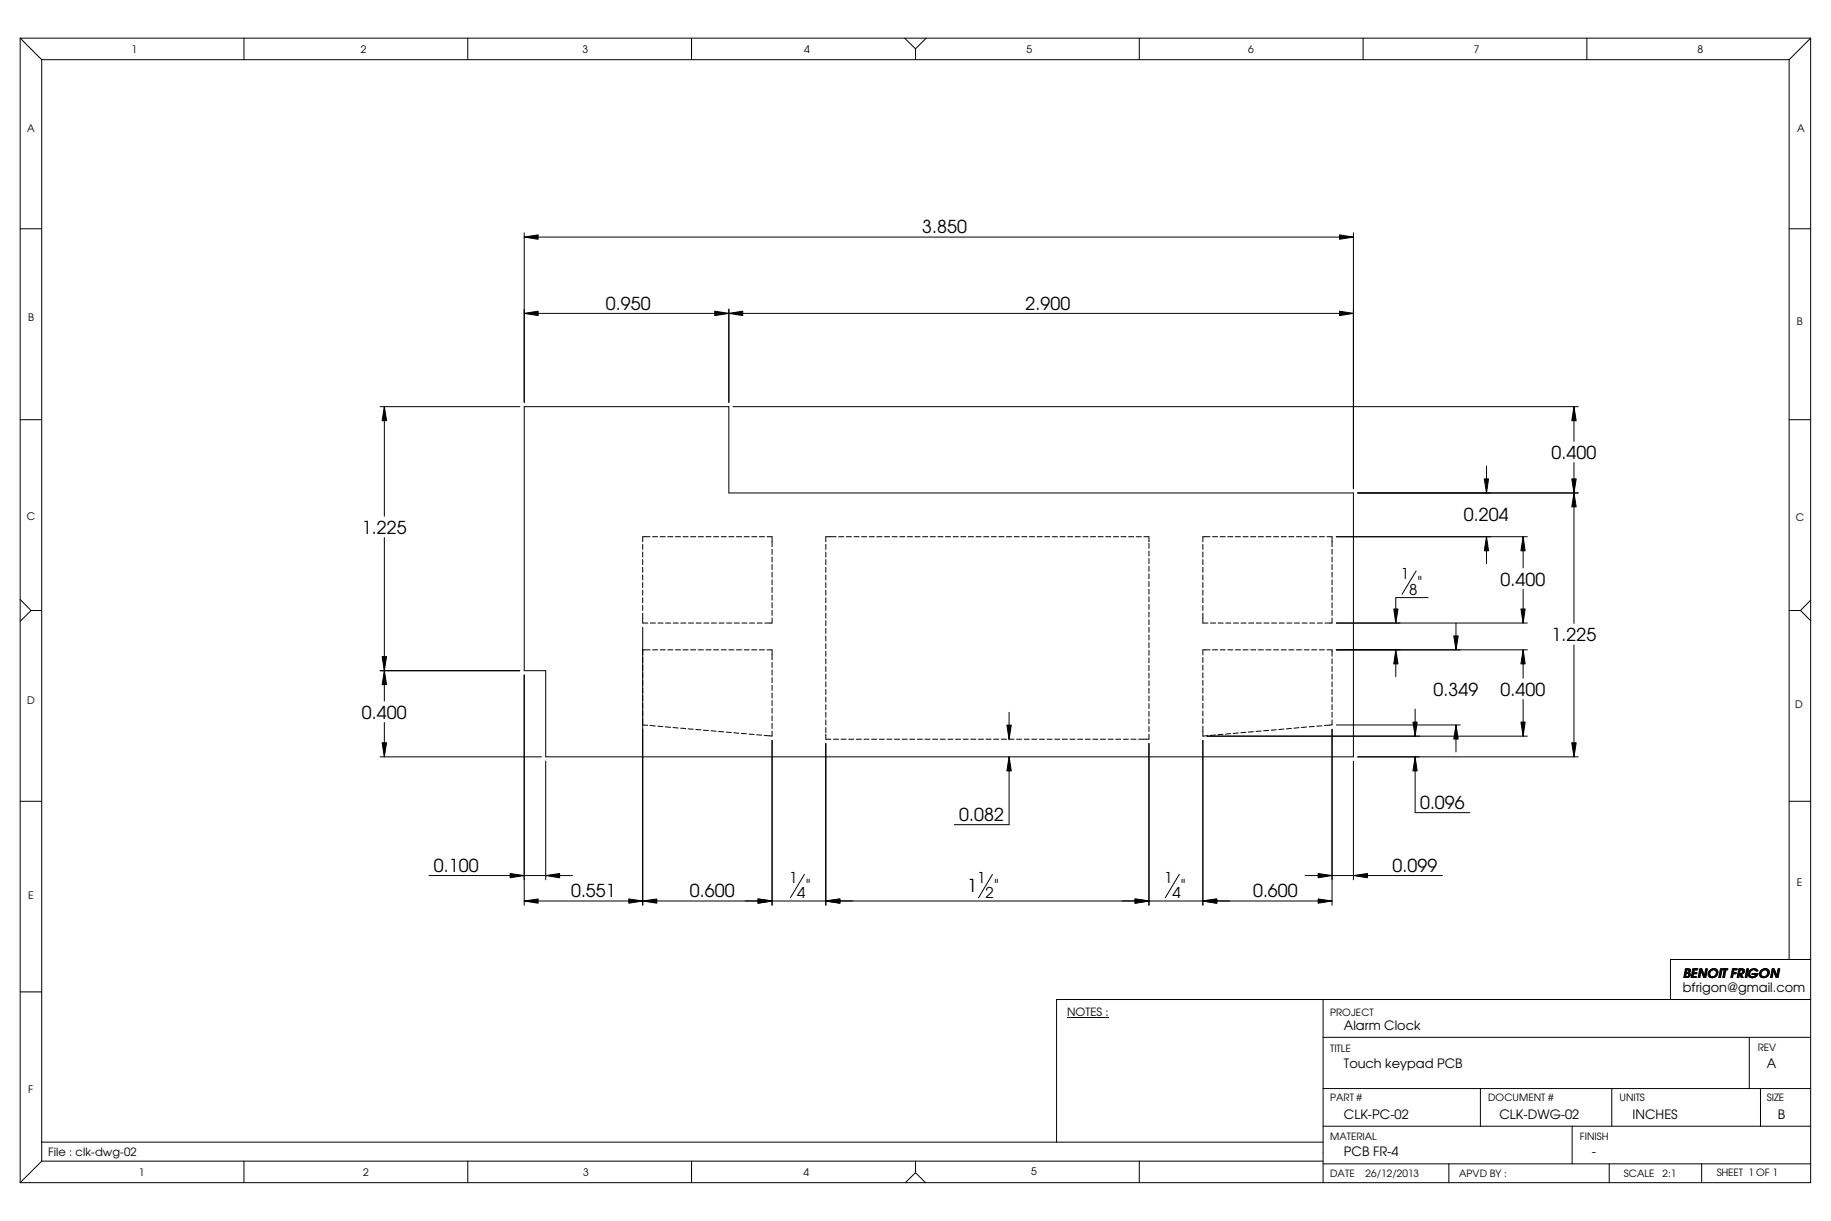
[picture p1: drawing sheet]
<svg xmlns="http://www.w3.org/2000/svg" width="457mm" height="305mm" viewBox="0 0 457 305" stroke-linecap="round" stroke-linejoin="round" font-family="sans-serif">
<g fill="none" stroke="#000" stroke-width=".25">
<path d="M5 9.5v285.7M5 9.5h447.1M5 9.5l5.4 5.4M10.4 14.9v275M10.4 14.9h436.3M60.9 9.5v5.4M116.8 9.5v5.4M172.7 9.5v5.4M225.9 9.5l2.7 2.7M228.6 12.2v2.7M231.3 9.5l-2.7 2.7M284.5 9.5v5.4"/>
<path d="M340.4 9.5v5.4M396.2 9.5v5.4M446.7 14.9v224.6M452.1 9.5v285.7h-447.1M452.1 9.5l-5.4 5.4M5 57.1h5.4M130.9 59.2l3.5-.6v1.1zM130.9 58.1v42.4M130.9 59.2h207M334.5 58.6l3.4 .6-3.4 .5zM337.9 58.1v63.9M446.7 57.1h5.4"/>
<path d="M130.9 78.2l3.5-.5v1.1zM130.9 78.2h207M178.5 77.7l3.5 .5-3.5 .6zM182 78.2l3.5-.5v1.1zM182 77.2v23.3M334.5 77.7l3.4 .5-3.4 .6zM5 104.8h5.4M94.9 101.5h34.9M96 101.5l.5 3.5h-1.1zM96 101.5v27.4M130.9 101.5h51.1v21.6h155.9v65.8h-201.6v-21.5h-5.4zM183 101.5h211.1"/>
<path d="M370.6 119.5h1.1l-.5 3.6zM371.2 116.3v6.8M392.5 119.5h1.1l-.6 3.6zM393 101.5l.6 3.5h-1.1zM393 101.5v8.7M393 115.5v40.1M446.7 104.8h5.4M96 134.2v40.8M160.5 135.9v1.3M160.5 137.8v1.3M160.5 139.7v1.3M162.3 134h-1.8v1.3"/>
<path d="M162.9 134h1.3M164.8 134h1.3M166.8 134h1.2M168.7 134h1.2M170.6 134h1.2M172.5 134h1.2M174.4 134h1.2M176.3 134h1.2M178.2 134h1.3M180.1 134h1.3M182 134h1.3M183.9 134h1.3"/>
<path d="M185.8 134h1.3M187.7 134h1.3M189.6 134h1.3M191.5 134h1.3v2.5M192.8 137.1v1.3M192.8 139v1.3M206.2 135.9v1.3M206.2 137.8v1.3M206.2 139.7v1.3M208.8 134h-2.6v1.3M209.4 134h1.3M211.3 134h1.3"/>
<path d="M213.2 134h1.3M215.1 134h1.3M217 134h1.3M218.9 134h1.3M220.9 134h1.2M222.8 134h1.2M224.7 134h1.2M226.6 134h1.2M228.5 134h1.2M230.4 134h1.2M232.3 134h1.3M234.2 134h1.3"/>
<path d="M236.1 134h1.3M238 134h1.3M239.9 134h1.3M241.8 134h1.3M243.7 134h1.3M245.6 134h1.3M247.5 134h1.3M249.4 134h1.3M251.3 134h1.3M253.2 134h1.3M255.1 134h1.3M257 134h1.3"/>
<path d="M259 134h1.2M260.9 134h1.2M262.8 134h1.2M264.7 134h1.2M266.6 134h1.2M268.5 134h1.2M270.4 134h1.3M272.3 134h1.3M274.2 134h1.3M276.1 134h1.3M278 134h1.3M279.9 134h1.3"/>
<path d="M281.8 134h1.3M283.7 134h1.3M285.6 134h1.3v1.3M286.9 135.6v1.3M286.9 137.5v1.3M286.9 139.4v1.3M300.4 135.9v1.3M300.4 137.8v1.3M300.4 139.7v1.3M302.1 134h-1.7v1.3M302.8 134h1.2M304.7 134h1.2"/>
<path d="M306.6 134h1.2M308.5 134h1.3M310.4 134h1.3M312.3 134h1.3M314.2 134h1.3M316.1 134h1.3M318 134h1.3M319.9 134h1.3M321.8 134h1.3M323.7 134h1.3M325.6 134h1.3M327.5 134h1.3"/>
<path d="M329.4 134h1.3M331.3 134h1.3v2.5M332.6 137.1v1.3M332.6 139v1.3M333.7 134h47.7M339 123.1h55.1M371.2 134l.5 3.5h-1.1zM371.2 134v6.7M380.3 134l.5 3.5h-1zM380.3 134v7.8M393 123.1l.6 3.4h-1.1zM5 149.6l2.7 2.8"/>
<path d="M7.7 152.4h2.7M7.7 152.4l-2.7 2.7M160.5 153v2.5h1.3M160.5 141.6v1.3M160.5 143.5v1.3M160.5 145.4v1.3M160.5 147.3v1.3M160.5 149.2v1.3M160.5 151.1v1.3M160.5 156.6v69.4M162.4 155.5h1.3M164.3 155.5h1.3"/>
<path d="M166.2 155.5h1.3M168.1 155.5h1.3M170 155.5h1.3M171.9 155.5h1.3M173.8 155.5h1.3M175.7 155.5h1.3M177.6 155.5h1.3M179.5 155.5h1.3M181.4 155.5h1.3M183.3 155.5h1.3M185.3 155.5h1.2M187.2 155.5h1.2"/>
<path d="M189.1 155.5h1.2M192.8 154.3v1.2h-1.8M192.8 140.9v1.3M192.8 142.8v1.3M192.8 144.7v1.3M192.8 146.6v1.3M192.8 148.5v1.3M192.8 150.5v1.2M192.8 152.4v1.2M206.2 141.6v1.3M206.2 143.5v1.3M206.2 145.4v1.3"/>
<path d="M206.2 147.3v1.3M206.2 149.2v1.3M206.2 151.1v1.3M206.2 153v1.3M206.2 154.9v1.3M206.2 156.8v1.3M206.2 158.7v1.3M286.9 141.4v1.2M286.9 143.3v1.2M286.9 145.2v1.2M286.9 147.1v1.2M286.9 149v1.2"/>
<path d="M286.9 150.9v1.2M286.9 152.8v1.3M286.9 154.7v1.3M286.9 156.6v1.3M286.9 158.5v1.3M300.4 153v2.5h1.2M300.4 141.6v1.3M300.4 143.5v1.3M300.4 145.4v1.3M300.4 147.3v1.3M300.4 149.2v1.3M300.4 151.1v1.3"/>
<path d="M302.3 155.5h1.2M304.2 155.5h1.2M306.1 155.5h1.2M308 155.5h1.2M309.9 155.5h1.2M311.8 155.5h1.3M313.7 155.5h1.3M315.6 155.5h1.3M317.5 155.5h1.3M319.4 155.5h1.3M321.3 155.5h1.3M323.2 155.5h1.3"/>
<path d="M325.1 155.5h1.3M327 155.5h1.3M328.9 155.5h1.3M332.6 140.9v1.3M332.6 142.8v1.3M332.6 144.7v1.3M332.6 146.6v1.3M332.6 148.5v1.3M332.6 150.5v1.2M332.6 152.4v1.2M332.6 154.3v1.2h-1.8M333.7 155.5h47.7"/>
<path d="M348 152h1.1l-.6 3.5zM353.6 142.5l-3.5 5.8M356.6 149.2h-8.1v6.3M363 158.7h1.1l-.5 3.5zM363.6 155.5v6.7M379.8 152h1l-.5 3.5zM380.3 147.1v8.4M446.7 152.4h2.9M449.6 152.4l2.5 2.5M452.1 149.8l-2.5 2.6M94.9 167.4h34.9M95.4 163.9h1.1l-.5 3.5z"/>
<path d="M96 167.4l.5 3.5h-1.1zM130.9 168.5v57.5M160.5 162.2h1.8M162.9 162.2h1.3M164.8 162.2h1.3M166.8 162.2h1.2M168.7 162.2h1.2M170.6 162.2h1.2M172.5 162.2h1.2M174.4 162.2h1.2M176.3 162.2h1.2M178.2 162.2h1.3"/>
<path d="M180.1 162.2h1.3M182 162.2h1.3M183.9 162.2h1.3M185.8 162.2h1.3M187.7 162.2h1.3M189.6 162.2h1.3M191.5 162.2h1.3v2.5M192.8 165.4v1.2M192.8 167.3v1.2M192.8 169.2v1.2M192.8 171.1v1.2M192.8 173v1.2"/>
<path d="M192.8 174.9v1.2M192.8 176.8v1.3M192.8 178.7v1.3M206.2 160.7v1.2M206.2 162.6v1.2M206.2 164.5v1.2M206.2 166.4v1.2M206.2 168.3v1.2M206.2 170.2v1.2M206.2 172.1v1.3M206.2 174v1.3M206.2 175.9v1.3"/>
<path d="M206.2 177.8v1.3M206.2 179.7v1.3M252 177.8l-.1 6.7h1.3M286.9 160.4v1.3M286.9 162.3v1.3M286.9 164.2v1.3M286.9 166.1v1.3M286.9 168v1.3M286.9 169.9v1.3M286.9 171.8v1.3M286.9 173.7v1.3M286.9 175.6v1.3"/>
<path d="M286.9 177.5v1.3M286.9 179.5v1.2M300.4 164.1v1.3M300.4 166v1.3M300.4 167.9v1.3M300.4 169.8v1.3M300.4 171.7v1.3M300.4 173.7v1.2M300.4 175.6v1.2M300.4 177.5v1.2M300.4 179.4v1.2M302.1 162.2h-1.7v1.3"/>
<path d="M302.8 162.2h1.2M304.7 162.2h1.2M306.6 162.2h1.2M308.5 162.2h1.3M310.4 162.2h1.3M312.3 162.2h1.3M314.2 162.2h1.3M316.1 162.2h1.3M318 162.2h1.3M319.9 162.2h1.3M321.8 162.2h1.3M323.7 162.2h1.3"/>
<path d="M325.6 162.2h1.3M327.5 162.2h1.3M329.4 162.2h1.3M331.3 162.2h1.3v1.6M332.6 164.5v1.2M332.6 166.4v1.2M332.6 168.3v1.2M332.6 170.2v1.2M332.6 172.1v1.3M332.6 174v1.3M332.6 175.9v1.3M332.6 177.8v1.3"/>
<path d="M332.6 179.7v1.3M333.7 162.2h47.7M348.5 162.2l.6 3.5h-1.1zM348.5 162.2v6.8M353.4 177v6.8M380.3 162.2l.5 3.5h-1zM380.3 162.2v7.1M380.3 174.6v9.2M393 161v27.9M94.9 188.9h40.3M95.4 185.4h1.1l-.5 3.5zM96 180.3v8.6"/>
<path d="M136.3 190v29.6M160.5 181l1.2 .1M162.3 181.1l1.3 .1M164.3 181.3l1.2 .1M166.2 181.4l1.2 .2M168.1 181.6l1.2 .1M170 181.8l1.2 .1M171.8 181.9l1.3 .1M173.7 182.1l1.3 .1M175.6 182.3l1.3 .1M177.5 182.4l1.3 .1M179.5 182.6l1.2 .1"/>
<path d="M181.4 182.8l1.2 .1M183.2 182.9l1.3 .1M185.1 183.1l1.3 .1M187 183.3h1.3M188.9 183.4l1.3 .1M190.8 183.6l1.9 .1M192.8 180.6v1.3M192.8 182.5v1.3M192.8 184.8v41.2M206.2 183.3v1.2h1.3M206.2 181.6v1.3M206.2 185.6v40.4"/>
<path d="M208.1 184.5h1.3M210 184.5h1.3M211.9 184.5h1.3M213.8 184.5h1.3M215.7 184.5h1.3M217.6 184.5h1.3M219.5 184.5h1.3M221.4 184.5h1.3M223.4 184.5h1.2M225.3 184.5h1.2M227.2 184.5h1.2M229.1 184.5h1.2"/>
<path d="M231 184.5h1.2M232.9 184.5h1.2M234.8 184.5h1.3M236.7 184.5h1.3M238.6 184.5h1.3M240.5 184.5h1.3M242.4 184.5h1.3M244.3 184.5h1.3M246.2 184.5h1.3M248.1 184.5h1.3M250 184.5h1.3M251.4 181h1.1l-.5 3.5z"/>
<path d="M252 188.9l.5 3.5h-1.1zM252 188.9v17h-13.7M253.8 184.5h1.3M255.7 184.5h1.3M257.6 184.5h1.3M259.5 184.5h1.3M261.5 184.5h1.2M263.4 184.5h1.2M265.3 184.5h1.2M267.2 184.5h1.2M269.1 184.5h1.2M271 184.5h1.2"/>
<path d="M272.9 184.5h1.3M274.8 184.5h1.3M276.7 184.5h1.3M278.6 184.5h1.3M280.5 184.5h1.3M282.4 184.5h1.3M286.9 183.3v1.2h-2.6M286.9 181.4v1.2M286.9 185.6v40.4M300.4 181.3v2.5l1.2-.2M300.4 184.8v41.2M301.4 183.8h80"/>
<path d="M303.5 183.5l-1.3 .1M305.4 183.3l-1.3 .1M307.3 183.1l-1.3 .2M309.2 183l-1.3 .1M311.1 182.8l-1.3 .1M313 182.7l-1.3 .1M314.9 182.5l-1.3 .1M316.8 182.3l-1.3 .1M318.7 182.2l-1.3 .1M320.6 182l-1.3 .1M322.5 181.8l-1.3 .1M324.4 181.7l-1.3 .1"/>
<path d="M326.3 181.5l-1.3 .1M328.2 181.4h-1.3M330.1 181.2l-1.3 .1M332.6 182v44M332.6 180.9l-1.9 .2M333.7 181h30.9M337.9 190v29.6M339 188.9h55.1M352.8 180.3h1.1l-.5 3.5zM353.4 188.9l.5 3.5h-1.1zM353.4 188.9v14h13.6M363.6 181l.5 3.5h-1.1z"/>
<path d="M363.6 181v6.7M379.8 180.3h1l-.5 3.5zM392.5 185.4h1.1l-.6 3.5zM5 200h5.4M107.1 218.6h35.9M127.4 218.1l3.5 .5-3.5 .5zM136.3 218.6l3.4-.5v1zM200.9 218.3l-3.5 5.8M247.8 218.3l-3.5 5.8M294.5 218.3l-3.5 5.8M325.9 218.6h34.3M329.1 218.1l3.5 .5-3.5 .5z"/>
<path d="M337.9 218.6l3.6-.5v1zM446.7 200h5.4M130.9 224.9l3.5-.5v1.1zM130.9 224.9h201.7M157 224.4l3.5 .5-3.5 .6zM160.5 224.9l3.5-.5v1.1zM189.3 224.4l3.5 .5-3.5 .6zM206.2 224.9l3.5-.5v1.1zM283.4 224.4l3.5 .5-3.5 .6zM300.4 224.9l3.4-.5v1.1zM329.1 224.4l3.5 .5-3.5 .6zM452.1 239.5h-35v10"/>
<path d="M5 247.6h5.4M266.4 253.9h10.5M330.4 249.5v45.7M330.4 259h121.7M436.8 259v12.7M452.1 249.5h-188.3v35.6M330.4 271.7h121.7M369.7 271.7v9.4M402.5 271.7v9.4M439.6 271.7v9.4M10.4 289.9h320M10.4 289.9l-5.4 5.3"/>
<path d="M10.4 285.1h320M60.9 289.9v5.3M116.8 289.9v5.3M172.7 289.9v5.3M228.6 289.9v2.8M228.6 292.7l2.5 2.5M228.6 292.7l-2.5 2.5M284.5 289.9v5.3M330.4 290.5h121.7M330.4 281.1h121.7M361.8 290.5v4.7M392.6 281.1v9.4"/>
<path d="M401.8 290.5v4.7M424.9 290.5v4.7"/>
</g>
<g fill="#000">
<path d="M130.9 59.2l3.5-.6v1.1zM334.5 58.6l3.4 .6-3.4 .5zM130.9 78.2l3.5-.5v1.1zM178.5 77.7l3.5 .5-3.5 .6zM182 78.2l3.5-.5v1.1zM334.5 77.7l3.4 .5-3.4 .6zM96 101.5l.5 3.5h-1.1zM393 101.5l.6 3.5h-1.1zM370.6 119.5h1.1l-.5 3.6zM371.2 134l.5 3.5h-1.1zM380.3 134l.5 3.5h-1zM393 123.1l.6 3.4h-1.1z"/>
<path d="M392.5 119.5h1.1l-.6 3.6zM348 152h1.1l-.6 3.5zM379.8 152h1l-.5 3.5zM96 167.4l.5 3.5h-1.1zM95.4 163.9h1.1l-.5 3.5zM348.5 162.2l.6 3.5h-1.1zM363 158.7h1.1l-.5 3.5zM380.3 162.2l.5 3.5h-1zM95.4 185.4h1.1l-.5 3.5zM252 188.9l.5 3.5h-1.1zM251.4 181h1.1l-.5 3.5zM352.8 180.3h1.1l-.5 3.5z"/>
<path d="M353.4 188.9l.5 3.5h-1.1zM363.6 181l.5 3.5h-1.1zM379.8 180.3h1l-.5 3.5zM392.5 185.4h1.1l-.6 3.5zM127.4 218.1l3.5 .5-3.5 .5zM136.3 218.6l3.4-.5v1zM329.1 218.1l3.5 .5-3.5 .5zM337.9 218.6l3.6-.5v1zM130.9 224.9l3.5-.5v1.1zM157 224.4l3.5 .5-3.5 .6zM160.5 224.9l3.5-.5v1.1zM189.3 224.4l3.5 .5-3.5 .6z"/>
<path d="M206.2 224.9l3.5-.5v1.1zM283.4 224.4l3.5 .5-3.5 .6zM300.4 224.9l3.4-.5v1.1zM329.1 224.4l3.5 .5-3.5 .6z"/>
</g>
<g font-size="4.4">
<text x="230.3" y="58.3">3.850</text>
<text x="151.3" y="77.3">0.950</text>
<text x="256.1" y="77.3">2.900</text>
<text x="387.4" y="114.6">0.400</text>
<text x="365.5" y="130.2">0.204</text>
<text x="90.4" y="133.3">1.225</text>
<text x="353.9" y="147">&quot;</text>
<text x="374.7" y="146.2">0.400</text>
<text x="387.4" y="160.1">1.225</text>
<text x="358" y="173.7">0.349</text>
<text x="374.7" y="173.7">0.400</text>
<text x="90.4" y="179.4">0.400</text>
<text x="354.6" y="201.9">0.096</text>
<text x="239.5" y="204.9">0.082</text>
<text x="108.3" y="217.6">0.100</text>
<text x="347.7" y="217.6">0.099</text>
<text x="142.6" y="224">0.551</text>
<text x="172.3" y="224">0.600</text>
<text x="201.2" y="222.8">&quot;</text>
<text x="241.5" y="222.8">1</text>
<text x="248.2" y="222.8">&quot;</text>
<text x="294.8" y="222.8">&quot;</text>
<text x="312.9" y="224">0.600</text>
</g>
<g font-size="3.7">
<text x="349.8" y="144.7">1</text>
<text x="351.9" y="148.4">8</text>
<text x="197" y="220.4">1</text>
<text x="244" y="220.4">1</text>
<text x="290.7" y="220.4">1</text>
<text x="199.1" y="224.2">4</text>
<text x="246.1" y="224.2">2</text>
<text x="292.7" y="224.2">4</text>
</g>
<g font-size="3.2">
<text x="420.3" y="244.1">BENOIT FRIGON</text>
<text x="420.2" y="247.5">bfrigon@gmail.com</text>
<text x="335.6" y="257.2">Alarm Clock</text>
<text x="335.6" y="266.5">Touch keypad PCB</text>
<text x="441.2" y="266.7">A</text>
<text x="335.6" y="279.4">CLK-PC-02</text>
<text x="374.4" y="279.4">CLK-DWG-02</text>
<text x="407.7" y="279.4">INCHES</text>
<text x="443.9" y="279.3">B</text>
<text x="335.6" y="288.5">PCB FR-4</text>
<text x="397.5" y="288.5">-</text>
</g>
<g font-size="2.8">
<text x="266.4" y="253.6">NOTES :</text>
<text x="12" y="288.6">File : clk-dwg-02</text>
</g>
<g font-size="2.6">
<text x="32.8" y="13.2">1</text>
<text x="90.1" y="13.2">2</text>
<text x="145.4" y="13.2">3</text>
<text x="200.8" y="13.2">4</text>
<text x="256.3" y="13.2">5</text>
<text x="311.7" y="13.2">6</text>
<text x="368" y="13.2">7</text>
<text x="423.8" y="13.2">8</text>
<text x="6.8" y="33">A</text>
<text x="448.7" y="33">A</text>
<text x="7" y="80.2">B</text>
<text x="448.7" y="81.2">B</text>
<text x="6.7" y="129.8">C</text>
<text x="448.4" y="130">C</text>
<text x="6.8" y="175.8">D</text>
<text x="448.3" y="176.7">D</text>
<text x="448.6" y="221.1">E</text>
<text x="7.1" y="224.3">E</text>
<text x="7.1" y="272.9">F</text>
<text x="34.6" y="293.6">1</text>
<text x="90.7" y="293.6">2</text>
<text x="145.6" y="293.6">3</text>
<text x="200.7" y="293.6">4</text>
<text x="257.5" y="293.4">5</text>
</g>
<g font-size="2.5">
<text x="332.1" y="253.6">PROJECT</text>
<text x="332.1" y="262.6">TITLE</text>
<text x="438.9" y="262.5">REV</text>
<text x="332.1" y="274.9">PART #</text>
<text x="371.6" y="274.9">DOCUMENT #</text>
<text x="404.4" y="274.9">UNITS</text>
<text x="441.2" y="274.9">SIZE</text>
<text x="332.1" y="284.6">MATERIAL</text>
<text x="394.5" y="284.6">FINISH</text>
<text x="332.1" y="293.7">DATE</text>
<text x="341" y="293.7">26/12/2013</text>
<text x="364.4" y="293.7">APVD BY :</text>
<text x="405.5" y="293.7">SCALE</text>
<text x="415.2" y="293.7">2:1</text>
<text x="428.7" y="293.7">SHEET 1 OF 1</text>
</g>
</svg>
